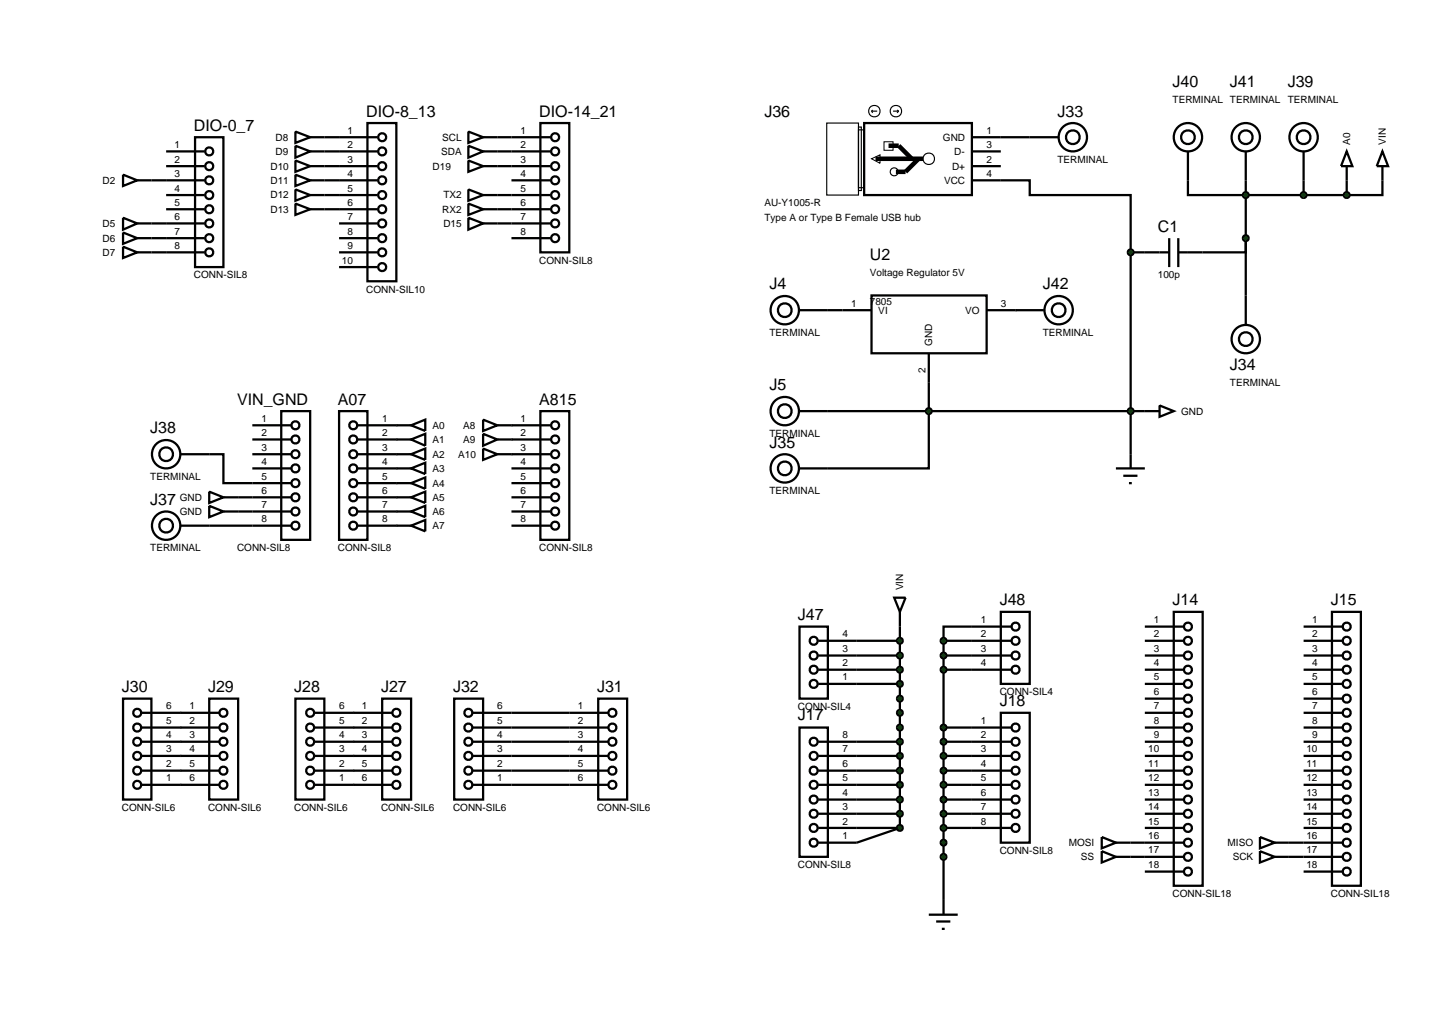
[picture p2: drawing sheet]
<svg xmlns="http://www.w3.org/2000/svg" width="257mm" height="180mm" viewBox="0 0 257 180" stroke-linecap="round" stroke-linejoin="round" font-family="sans-serif">
<g fill="none" stroke="#000" stroke-width=".4">
<path d="M26.7 31.8h9.4M26.7 39.4h9.4M29.3 36.9h6.8M29.3 34.4h6.8M29.3 29.3h6.8M29.3 26.7h6.8M34.4 24.2h5v22.9h-5zM52.1 35.9l2.6 1-2.6 1zM52.1 33.4l2.6 1-2.6 1zM52.1 30.8l2.6 1-2.6 1zM54.7 36.9h11.9M54.7 34.4h11.9"/>
<path d="M54.7 31.8h11.9M57.2 29.3h9.4M57.2 26.7h9.4M57.2 24.2h9.4M59.8 39.4h6.8M64.8 21.7h5.1v27.9h-5.1zM87.7 36.9h9.4M87.7 34.4h9.4M87.7 29.3h9.4M87.7 26.7h9.4M87.7 24.2h9.4M87.7 39.4h9.4"/>
<path d="M90.2 31.8h6.9M95.3 21.7h5.1v22.8h-5.1zM176.5 31.8h5.1v2.6h17.8v10.1M176.5 24.2h5.1M209.5 31.8v2.6h28M219.7 31.8v20.3M229.9 31.8v2.6M237.5 31.8v2.6M243.8 31.8v2.6h-6.3M26.7 44.5h9.4M26.7 42h9.4M59.8 44.5h6.8"/>
<path d="M59.8 42h6.8M59.8 47.1h6.8M90.2 42h6.9M146 54.7h2.6M199.4 44.5h2.5M199.4 44.5v35.6M219.7 42v2.5h-7.6M44.5 75h6.9M44.5 77.5h6.9M49.6 72.5h5.1v22.7h-5.1zM59.8 72.5h5v22.7h-5zM63.1 75h6.8"/>
<path d="M63.1 77.5h9.4M72.5 77.5l2.5-1v2.1zM85.2 74l2.5 1-2.5 1zM85.2 76.5l2.5 1-2.5 1.1zM85.2 79.1l2.5 1-2.5 1zM87.7 75h9.4M87.7 77.5h9.4M95.3 72.5h5.1v22.7h-5.1zM146 72.5h55.9M163.8 67.4v15.2h-17.8M36.9 80.1h2.5v5.1h12M36.9 86.7l2.5 1-2.5 1z"/>
<path d="M36.9 89.2l2.5 1-2.5 1zM36.9 92.7h14.5M39.4 87.7h12M39.4 90.2h12M44.5 80.1h6.9M44.5 82.6h6.9M63.1 87.7h9.4M63.1 90.2h9.4M63.1 92.7h9.4M63.1 80.1h9.4M63.1 82.6h9.4M63.1 85.2h9.4"/>
<path d="M72.5 85.2l2.5-1v2zM72.5 82.6l2.5-1v2zM72.5 80.1l2.5-1v2zM72.5 87.7l2.5-1v2zM72.5 90.2l2.5-1v2zM72.5 92.7l2.5-1v2zM87.7 80.1h9.4M90.2 87.7h6.9M90.2 90.2h6.9M90.2 92.7h6.9M90.2 82.6h6.9M90.2 85.2h6.9"/>
<path d="M151.1 118.1h7.6M151.1 115.6h7.6M151.1 113h7.6M158.7 110.5v35.5M166.4 113v45.7M166.4 118.1h5M166.4 115.6h5M166.4 113h5M171.4 110.5h-5v2.5M201.9 118.1h6.9M201.9 115.6h6.9M201.9 113h6.9"/>
<path d="M201.9 110.5h6.9M207 107.9h5.1v48.3h-5.1zM229.9 118.1h6.8M229.9 115.6h6.8M229.9 113h6.8M229.9 110.5h6.8M234.9 107.9h5.1v48.3h-5.1zM90.2 138.4h10.2M90.2 135.9h10.2M90.2 133.3h10.2M90.2 130.8h10.2M90.2 128.3h10.2"/>
<path d="M90.2 125.7h10.2M151.1 138.4h7.6M151.1 135.9h7.6M151.1 133.3h7.6M151.1 130.8h7.6M151.1 120.6h7.6M166.4 138.4h5M166.4 135.9h5M166.4 133.3h5M166.4 130.8h5M166.4 128.3h5M201.9 138.4h6.9"/>
<path d="M201.9 135.9h6.9M201.9 133.3h6.9M201.9 130.8h6.9M201.9 128.3h6.9M201.9 125.7h6.9M201.9 120.6h6.9M201.9 123.2h6.9M229.9 138.4h6.8M229.9 135.9h6.8M229.9 133.3h6.8M229.9 130.8h6.8M229.9 128.3h6.8"/>
<path d="M229.9 125.7h6.8M229.9 120.6h6.8M229.9 123.2h6.8M151.1 146h7.6M151.1 143.5h7.6M151.1 141h7.6M158.7 146l-7.6 2.6M166.4 146h5M166.4 143.5h5M166.4 141h5M199.4 148.6h9.4M199.4 151.1h9.4"/>
<path d="M201.9 146h6.9M201.9 143.5h6.9M201.9 141h6.9M201.9 153.7h6.9M227.3 148.6h9.4M227.3 151.1h9.4M229.9 146h6.8M229.9 143.5h6.8M229.9 141h6.8M229.9 153.7h6.8"/>
<circle cx="36.9" cy="26.7" r=".7"/>
<circle cx="36.9" cy="29.3" r=".7"/>
<circle cx="36.9" cy="39.4" r=".7"/>
<circle cx="36.9" cy="36.9" r=".7"/>
<circle cx="36.9" cy="34.4" r=".7"/>
<circle cx="36.9" cy="31.8" r=".7"/>
<circle cx="67.4" cy="39.4" r=".7"/>
<circle cx="67.4" cy="29.3" r=".7"/>
<circle cx="67.4" cy="26.7" r=".7"/>
<circle cx="67.4" cy="36.9" r=".7"/>
<circle cx="67.4" cy="24.2" r=".7"/>
<circle cx="67.4" cy="34.4" r=".7"/>
<circle cx="67.4" cy="31.8" r=".7"/>
<circle cx="97.9" cy="39.4" r=".7"/>
<circle cx="97.9" cy="29.3" r=".7"/>
<circle cx="97.9" cy="26.7" r=".7"/>
<circle cx="97.9" cy="24.2" r=".7"/>
<circle cx="97.9" cy="36.9" r=".7"/>
<circle cx="97.9" cy="34.4" r=".7"/>
<circle cx="97.9" cy="31.8" r=".7"/>
<circle cx="36.9" cy="42" r=".7"/>
<circle cx="36.9" cy="44.5" r=".7"/>
<circle cx="67.4" cy="42" r=".7"/>
<circle cx="67.4" cy="47.1" r=".7"/>
<circle cx="67.4" cy="44.5" r=".7"/>
<circle cx="97.9" cy="42" r=".7"/>
<circle cx="52.1" cy="77.5" r=".7"/>
<circle cx="52.1" cy="75" r=".7"/>
<circle cx="62.3" cy="77.5" r=".7"/>
<circle cx="62.3" cy="75" r=".7"/>
<circle cx="97.9" cy="77.5" r=".7"/>
<circle cx="97.9" cy="75" r=".7"/>
<circle cx="52.1" cy="90.2" r=".7"/>
<circle cx="52.1" cy="80.1" r=".7"/>
<circle cx="52.1" cy="92.7" r=".7"/>
<circle cx="52.1" cy="87.7" r=".7"/>
<circle cx="52.1" cy="85.2" r=".7"/>
<circle cx="52.1" cy="82.6" r=".7"/>
<circle cx="62.3" cy="90.2" r=".7"/>
<circle cx="62.3" cy="80.1" r=".7"/>
<circle cx="62.3" cy="92.7" r=".7"/>
<circle cx="62.3" cy="87.7" r=".7"/>
<circle cx="62.3" cy="85.2" r=".7"/>
<circle cx="62.3" cy="82.6" r=".7"/>
<circle cx="97.9" cy="90.2" r=".7"/>
<circle cx="97.9" cy="80.1" r=".7"/>
<circle cx="97.9" cy="92.7" r=".7"/>
<circle cx="97.9" cy="87.7" r=".7"/>
<circle cx="97.9" cy="85.2" r=".7"/>
<circle cx="97.9" cy="82.6" r=".7"/>
<circle cx="209.5" cy="113" r=".7"/>
<circle cx="209.5" cy="115.6" r=".7"/>
<circle cx="209.5" cy="118.1" r=".7"/>
<circle cx="209.5" cy="110.5" r=".7"/>
<circle cx="237.5" cy="113" r=".7"/>
<circle cx="237.5" cy="115.6" r=".7"/>
<circle cx="237.5" cy="118.1" r=".7"/>
<circle cx="237.5" cy="110.5" r=".7"/>
<circle cx="209.5" cy="120.6" r=".7"/>
<circle cx="209.5" cy="133.3" r=".7"/>
<circle cx="209.5" cy="125.7" r=".7"/>
<circle cx="209.5" cy="138.4" r=".7"/>
<circle cx="209.5" cy="128.3" r=".7"/>
<circle cx="209.5" cy="130.8" r=".7"/>
<circle cx="209.5" cy="135.9" r=".7"/>
<circle cx="209.5" cy="123.2" r=".7"/>
<circle cx="237.5" cy="120.6" r=".7"/>
<circle cx="237.5" cy="133.3" r=".7"/>
<circle cx="237.5" cy="125.7" r=".7"/>
<circle cx="237.5" cy="138.4" r=".7"/>
<circle cx="237.5" cy="128.3" r=".7"/>
<circle cx="237.5" cy="130.8" r=".7"/>
<circle cx="237.5" cy="135.9" r=".7"/>
<circle cx="237.5" cy="123.2" r=".7"/>
<circle cx="209.5" cy="153.7" r=".7"/>
<circle cx="209.5" cy="141" r=".7"/>
<circle cx="209.5" cy="151.1" r=".7"/>
<circle cx="209.5" cy="146" r=".7"/>
<circle cx="209.5" cy="143.5" r=".7"/>
<circle cx="209.5" cy="148.6" r=".7"/>
<circle cx="237.5" cy="141" r=".7"/>
<circle cx="237.5" cy="153.7" r=".7"/>
<circle cx="237.5" cy="151.1" r=".7"/>
<circle cx="237.5" cy="146" r=".7"/>
<circle cx="237.5" cy="143.5" r=".7"/>
<circle cx="237.5" cy="148.6" r=".7"/>
</g>
<g fill="#004000" stroke="#000" stroke-width=".4">
<path d="M158.4 135.5l.3-.1-.5 .5zM158.7 135.4l.3 .1 .2 .4zM159.2 135.9l-.2 .4-.3 .1zM158.2 135.9l.5 .5-.4-.2z"/>
<path d="M158.4 132.9l.3-.1-.5 .5zM158.7 132.8l.3 .1 .2 .4zM158.7 133.8l.5-.5-.2 .4zM158.2 133.3l.5 .5-.4-.2z"/>
<path d="M158.4 130.4l.3-.1-.5 .5zM158.7 130.3l.3 .1 .2 .4zM158.7 131.3l.5-.5-.2 .4zM158.2 130.8l.5 .5-.3-.1z"/>
<path d="M158.4 127.9l.3-.1-.5 .5zM158.7 127.8l.3 .1 .2 .4zM158.7 128.8l.5-.5-.2 .4zM158.2 128.3l.5 .5-.3-.1z"/>
<path d="M158.3 125.4l.4-.2-.5 .5zM158.7 125.2l.4 .2 .1 .3zM158.7 126.2l.5-.5-.2 .4zM158.2 125.7l.5 .5-.3-.1z"/>
<path d="M158.4 122.8l.3-.1-.5 .5zM158.7 122.7l.3 .1 .2 .4zM159.2 123.2l-.2 .4-.3 .1zM158.2 123.2l.5 .5-.4-.2z"/>
<path d="M166.1 130.4l.3-.1-.5 .5zM166.4 130.3l.4 .2 .1 .3zM166.9 130.8l-.2 .4-.3 .1zM165.9 130.8l.5 .5-.3-.1z"/>
<path d="M166.1 132.9l.3-.1-.5 .5zM166.4 132.8l.3 .1 .2 .4zM166.9 133.3l-.1 .3-.4 .2zM165.9 133.3l.5 .5-.4-.2z"/>
<path d="M166.1 135.5l.3-.1-.5 .5zM166.4 135.4l.3 .1 .2 .4zM166.9 135.9l-.1 .3-.4 .2zM165.9 135.9l.5 .5-.4-.2z"/>
<path d="M166 138.1l.4-.2-.5 .5zM166.4 137.9l.4 .2 .1 .3zM166.9 138.4l-.2 .4-.3 .1zM165.9 138.4l.5 .5-.3-.1z"/>
<path d="M166.1 140.6l.3-.1-.5 .5zM166.4 140.5l.3 .1 .2 .4zM166.9 141l-.2 .4-.3 .1zM165.9 141l.5 .5-.3-.1z"/>
<path d="M166.1 143.1l.3-.1-.5 .5zM166.4 143l.4 .2 .1 .3zM166.9 143.5l-.2 .4-.3 .1zM165.9 143.5l.5 .5-.3-.1z"/>
</g>
<g fill="#004000">
<path d="M158.7 135.4l.5 .5-.5 .5-.5-.5z"/>
<path d="M158.7 132.8l.5 .5-.5 .5-.5-.5z"/>
<path d="M158.7 130.3l.5 .5-.5 .5-.5-.5z"/>
<path d="M158.7 127.8l.5 .5-.5 .5-.5-.5z"/>
<path d="M158.7 125.2l.5 .5-.5 .5-.5-.5z"/>
<path d="M158.7 122.7l.5 .5-.5 .5-.5-.5z"/>
<path d="M166.4 130.3l.5 .5-.5 .5-.5-.5z"/>
<path d="M166.4 132.8l.5 .5-.5 .5-.5-.5z"/>
<path d="M166.4 135.4l.5 .5-.5 .5-.5-.5z"/>
<path d="M166.4 137.9l.5 .5-.5 .5-.5-.5z"/>
<path d="M166.4 140.5l.5 .5-.5 .5-.5-.5z"/>
<path d="M166.4 143l.5 .5-.5 .5-.5-.5z"/>
</g>
<g fill="none" stroke="#000" stroke-width=".4">
<path d="M21.7 38.4l2.5 1-2.5 1.1zM21.7 30.8l2.5 1-2.5 1zM24.2 39.4h2.5M24.2 31.8h2.5M52.1 28.3l2.6 1-2.6 1zM52.1 25.7l2.6 1-2.6 1.1zM52.1 23.2l2.6 1-2.6 1zM54.7 29.3h2.5M54.7 26.7h2.5M54.7 24.2h2.5M82.6 23.2l2.6 1-2.6 1zM82.6 25.7l2.6 1-2.6 1.1z"/>
<path d="M82.6 33.4l2.6 1-2.6 1zM82.6 35.9l2.6 1-2.6 1zM82.6 28.3l2.6 1-2.6 1zM82.6 38.4l2.6 1-2.6 1.1zM85.2 29.3h2.5M85.2 26.7h2.5M85.2 24.2h2.5M85.2 34.4h2.5M85.2 36.9h2.5M85.2 39.4h2.5M21.7 43.5l2.5 1-2.5 1zM21.7 41l2.5 1-2.5 1z"/>
<path d="M24.2 44.5h2.5M24.2 42h2.5M69.9 75h2.6M72.5 75l2.5-1v2zM31.8 92.7h5.1M31.8 80.1h5.1M157.7 105.4h2l-1 2.5zM158.7 107.9v2.6M21.7 123.2h5v17.8h-5zM25 125.7h13.7M25 128.3h13.7M25 130.8h13.7"/>
<path d="M25 133.3h13.7M25 135.9h13.7M25 138.4h13.7M36.9 123.2h5.1v17.8h-5.1zM52.1 123.2h5.1v17.8h-5.1zM55.5 125.7h13.7M55.5 128.3h13.7M55.5 130.8h13.7M55.5 133.3h13.7M55.5 135.9h13.7M55.5 138.4h13.7M67.4 123.2h5.1v17.8h-5.1z"/>
<path d="M80.1 123.2h5.1v17.8h-5.1zM83.4 125.7h6.8M83.4 128.3h6.8M83.4 130.8h6.8M83.4 133.3h6.8M83.4 135.9h6.8M83.4 138.4h6.8M100.4 125.7h6.9M100.4 128.3h6.9M100.4 130.8h6.9M100.4 133.3h6.9M100.4 135.9h6.9"/>
<path d="M100.4 138.4h6.9M105.5 123.2h5.1v17.8h-5.1zM166.4 158.7v2.6M194.3 147.6l2.5 1-2.5 1zM194.3 150.1l2.5 1-2.5 1zM196.8 148.6h2.6M196.8 151.1h2.6M222.2 147.6l2.6 1-2.6 1zM222.2 150.1l2.6 1-2.6 1zM224.8 148.6h2.5M224.8 151.1h2.5M163.8 161.3h5.1"/>
<path d="M165.1 162.5h2.5M166.1 163.8h.5"/>
<circle cx="29.3" cy="80.1" r="2.51"/>
<circle cx="29.3" cy="92.7" r="2.51"/>
<circle cx="29.3" cy="92.7" r="1.21"/>
<circle cx="29.3" cy="80.1" r="1.21"/>
<circle cx="24.2" cy="133.3" r=".7"/>
<circle cx="24.2" cy="125.7" r=".7"/>
<circle cx="24.2" cy="138.4" r=".7"/>
<circle cx="24.2" cy="128.3" r=".7"/>
<circle cx="24.2" cy="130.8" r=".7"/>
<circle cx="24.2" cy="135.9" r=".7"/>
<circle cx="39.4" cy="125.7" r=".7"/>
<circle cx="39.4" cy="133.3" r=".7"/>
<circle cx="39.4" cy="138.4" r=".7"/>
<circle cx="39.4" cy="128.3" r=".7"/>
<circle cx="39.4" cy="130.8" r=".7"/>
<circle cx="39.4" cy="135.9" r=".7"/>
<circle cx="54.7" cy="133.3" r=".7"/>
<circle cx="54.7" cy="125.7" r=".7"/>
<circle cx="54.7" cy="138.4" r=".7"/>
<circle cx="54.7" cy="128.3" r=".7"/>
<circle cx="54.7" cy="130.8" r=".7"/>
<circle cx="54.7" cy="135.9" r=".7"/>
<circle cx="69.9" cy="133.3" r=".7"/>
<circle cx="69.9" cy="125.7" r=".7"/>
<circle cx="69.9" cy="138.4" r=".7"/>
<circle cx="69.9" cy="128.3" r=".7"/>
<circle cx="69.9" cy="130.8" r=".7"/>
<circle cx="69.9" cy="135.9" r=".7"/>
<circle cx="82.6" cy="125.7" r=".7"/>
<circle cx="82.6" cy="133.3" r=".7"/>
<circle cx="82.6" cy="138.4" r=".7"/>
<circle cx="82.6" cy="128.3" r=".7"/>
<circle cx="82.6" cy="130.8" r=".7"/>
<circle cx="82.6" cy="135.9" r=".7"/>
<circle cx="108" cy="125.7" r=".7"/>
<circle cx="108" cy="133.3" r=".7"/>
<circle cx="108" cy="138.4" r=".7"/>
<circle cx="108" cy="128.3" r=".7"/>
<circle cx="108" cy="130.8" r=".7"/>
<circle cx="108" cy="135.9" r=".7"/>
</g>
<g fill="#004000" stroke="#000" stroke-width=".4">
<path d="M158.3 138.1l.4-.2-.5 .5zM158.7 137.9l.4 .2 .1 .3zM158.7 138.9l.5-.5-.2 .4zM158.2 138.4l.5 .5-.3-.1z"/>
<path d="M158.4 140.6l.3-.1-.5 .5zM158.7 140.5l.3 .1 .2 .4zM158.7 141.5l.5-.5-.2 .4zM158.2 141l.5 .5-.3-.1z"/>
<path d="M158.4 145.6l.3-.1-.5 .5zM158.7 145.5l.3 .1 .2 .4zM159.2 146l-.2 .4-.3 .1zM158.2 146l.5 .5-.4-.2z"/>
<path d="M158.4 143.1l.3-.1-.5 .5zM158.7 143l.3 .1 .2 .4zM158.7 144l.5-.5-.2 .4zM158.2 143.5l.5 .5-.3-.1z"/>
<path d="M166.1 145.6l.3-.1-.5 .5zM166.4 145.5l.3 .1 .2 .4zM166.9 146l-.1 .3-.4 .2zM165.9 146l.5 .5-.4-.2z"/>
<path d="M166.1 148.2l.3-.1-.5 .5zM166.4 148.1l.3 .1 .2 .4zM166.9 148.6l-.1 .3-.4 .2zM165.9 148.6l.5 .5-.4-.2z"/>
<path d="M166 150.8l.4-.2-.5 .5zM166.4 150.6l.4 .2 .1 .3zM166.9 151.1l-.2 .4-.3 .1zM165.9 151.1l.5 .5-.3-.1z"/>
</g>
<g fill="#004000">
<path d="M158.7 137.9l.5 .5-.5 .5-.5-.5z"/>
<path d="M158.7 140.5l.5 .5-.5 .5-.5-.5z"/>
<path d="M158.7 145.5l.5 .5-.5 .5-.5-.5z"/>
<path d="M158.7 143l.5 .5-.5 .5-.5-.5z"/>
<path d="M166.4 145.5l.5 .5-.5 .5-.5-.5z"/>
<path d="M166.4 148.1l.5 .5-.5 .5-.5-.5z"/>
<path d="M166.4 150.6l.5 .5-.5 .5-.5-.5z"/>
</g>
<g fill="none" stroke="#000" stroke-width=".4">
<path d="M141 110.5h5v12.7h-5zM144.3 118.1h6.8M144.3 115.6h6.8M144.3 113h6.8M171.4 118.1h6.9M171.4 115.6h6.9M171.4 113h6.9M171.4 110.5h6.9M176.5 107.9h5.1v12.7h-5.1zM141 128.3h5v22.8h-5zM144.3 138.4h6.8M144.3 135.9h6.8"/>
<path d="M144.3 133.3h6.8M144.3 130.8h6.8M144.3 120.6h6.8M171.4 138.4h6.9M171.4 135.9h6.9M171.4 133.3h6.9M171.4 130.8h6.9M171.4 128.3h6.9M176.5 125.7h5.1v22.9h-5.1zM144.3 148.6h6.8M144.3 146h6.8M144.3 143.5h6.8"/>
<path d="M144.3 141h6.8M171.4 146h6.9M171.4 143.5h6.9M171.4 141h6.9"/>
<circle cx="143.5" cy="113" r=".7"/>
<circle cx="143.5" cy="115.6" r=".7"/>
<circle cx="143.5" cy="118.1" r=".7"/>
<circle cx="179.1" cy="113" r=".7"/>
<circle cx="179.1" cy="115.6" r=".7"/>
<circle cx="179.1" cy="118.1" r=".7"/>
<circle cx="179.1" cy="110.5" r=".7"/>
<circle cx="143.5" cy="133.3" r=".7"/>
<circle cx="143.5" cy="120.6" r=".7"/>
<circle cx="143.5" cy="138.4" r=".7"/>
<circle cx="143.5" cy="130.8" r=".7"/>
<circle cx="143.5" cy="135.9" r=".7"/>
<circle cx="179.1" cy="133.3" r=".7"/>
<circle cx="179.1" cy="138.4" r=".7"/>
<circle cx="179.1" cy="128.3" r=".7"/>
<circle cx="179.1" cy="130.8" r=".7"/>
<circle cx="179.1" cy="135.9" r=".7"/>
<circle cx="143.5" cy="141" r=".7"/>
<circle cx="143.5" cy="146" r=".7"/>
<circle cx="143.5" cy="143.5" r=".7"/>
<circle cx="143.5" cy="148.6" r=".7"/>
<circle cx="179.1" cy="141" r=".7"/>
<circle cx="179.1" cy="146" r=".7"/>
<circle cx="179.1" cy="143.5" r=".7"/>
</g>
<g fill="#004000" stroke="#000" stroke-width=".4">
<path d="M166.1 127.9l.3-.1-.5 .5zM166.4 127.8l.3 .1 .2 .4zM166.4 128.8l.5-.5-.2 .4zM165.9 128.3l.5 .5-.3-.1z"/>
<path d="M166.1 117.7l.3-.1-.5 .5zM166.4 117.6l.4 .2 .1 .3zM166.9 118.1l-.2 .4-.3 .1zM165.9 118.1l.5 .5-.3-.1z"/>
<path d="M166.1 115.2l.3-.1-.5 .5zM166.4 115.1l.3 .1 .2 .4zM166.9 115.6l-.2 .4-.3 .1zM165.9 115.6l.5 .5-.3-.1z"/>
<path d="M166 112.7l.4-.2-.5 .5zM166.4 112.5l.4 .2 .1 .3zM166.4 113.5l.5-.5-.2 .4zM165.9 113l.5 .5-.3-.1z"/>
<path d="M158.3 112.7l.4-.2-.5 .5zM158.7 112.5l.4 .2 .1 .3zM158.7 113.5l.5-.5-.2 .4zM158.2 113l.5 .5-.3-.1z"/>
<path d="M158.4 115.2l.3-.1-.5 .5zM158.7 115.1l.3 .1 .2 .4zM158.7 116.1l.5-.5-.2 .4zM158.2 115.6l.5 .5-.3-.1z"/>
<path d="M158.4 117.7l.3-.1-.5 .5zM158.7 117.6l.3 .1 .2 .4zM158.7 118.6l.5-.5-.2 .4zM158.2 118.1l.5 .5-.3-.1z"/>
<path d="M158.4 120.2l.3-.1-.5 .5zM158.7 120.1l.3 .1 .2 .4zM159.2 120.6l-.2 .4-.3 .1zM158.2 120.6l.5 .5-.4-.2z"/>
</g>
<g fill="#004000">
<path d="M166.4 127.8l.5 .5-.5 .5-.5-.5z"/>
<path d="M166.4 117.6l.5 .5-.5 .5-.5-.5z"/>
<path d="M166.4 115.1l.5 .5-.5 .5-.5-.5z"/>
<path d="M166.4 112.5l.5 .5-.5 .5-.5-.5z"/>
<path d="M158.7 112.5l.5 .5-.5 .5-.5-.5z"/>
<path d="M158.7 115.1l.5 .5-.5 .5-.5-.5z"/>
<path d="M158.7 117.6l.5 .5-.5 .5-.5-.5z"/>
<path d="M158.7 120.1l.5 .5-.5 .5-.5-.5z"/>
</g>
<g fill="none" stroke="#000" stroke-width=".4">
<path d="M237.5 26.7l1 2.6h-2zM237.5 29.3v2.5M243.8 26.7l1 2.6h-2zM243.8 29.3v2.5M141 54.7h5M148.6 54.7h5.1M153.7 52.1h20.3v10.2h-20.3zM174 54.7h5.1M201.9 44.5h4.3M206.2 42v5.1M207.8 42v5.1M207.8 44.5h4.3"/>
<path d="M219.7 52.1v5.1M141 72.5h5M163.8 62.3v5.1M201.9 72.5h2.6M204.5 71.5l2.5 1-2.5 1zM141 82.6h5"/>
<circle cx="138.4" cy="54.7" r="2.51"/>
<circle cx="138.4" cy="54.7" r="1.21"/>
<circle cx="219.7" cy="59.8" r="2.51"/>
<circle cx="219.7" cy="59.8" r="1.21"/>
<circle cx="138.4" cy="72.5" r="2.51"/>
<circle cx="138.4" cy="72.5" r="1.21"/>
<circle cx="138.4" cy="82.6" r="2.51"/>
<circle cx="138.4" cy="82.6" r="1.21"/>
</g>
<path d="M237.2 34l.3-.1-.5 .5zM237.5 33.9l.4 .2 .1 .3zM237.5 34.9l.5-.5-.2 .4zM237 34.4l.5 .5-.4-.2z" fill="#004000" stroke="#000" stroke-width=".4"/>
<path d="M237.5 33.9l.5 .5-.5 .5-.5-.5z" fill="#004000"/>
<g fill="none" stroke="#000" stroke-width=".4">
<path d="M152.4 21.7h19v12.7h-19zM171.4 31.8h5.1M171.4 29.3h5.1M171.4 26.7h5.1M171.4 24.2h5.1M229.9 26.7v5.1M196.8 82.6h5.1M198.1 83.9h2.5M199.1 85.2h.5M199.4 80.1v2.5"/>
<circle cx="229.9" cy="24.2" r="2.51"/>
<circle cx="229.9" cy="24.2" r="1.21"/>
</g>
<g fill="none" stroke="#000" stroke-width=".2">
<path d="M153.7 19.6h1M153.7 19.6l.2 .3M153.9 19.4l-.2 .2M157.5 19.6h1M158.2 19.4l.3 .2M158.5 19.6l-.3 .3M145.8 21.7h5.6v12.7h-5.6zM151.4 22.9h1v10.2h-1zM151.4 22.4h.5v11.2h-.5z"/>
<circle cx="154.2" cy="19.6" r="1.01"/>
<circle cx="158" cy="19.6" r="1.01"/>
<circle cx="157.7" cy="30.3" r=".7"/>
<circle cx="163.8" cy="28" r="1.01"/>
</g>
<path d="M154.4 28h8.4M156.7 25.7h1.8l2.3 2.3M162 28l-2.3 2.3h-1.7" fill="none" stroke="#000" stroke-width=".8" stroke-linecap="butt"/>
<path d="M153.7 28l1.5-.7v1.5zM155.9 25h1.6v1.5h-1.6z" fill="none" stroke="#000" stroke-width=".18"/>
<path d="M229.6 34l.3-.1-.5 .5zM229.9 33.9l.4 .2 .1 .3zM230.4 34.4l-.1 .3-.4 .2zM229.4 34.4l.5 .5-.4-.2z" fill="#004000" stroke="#000" stroke-width=".4"/>
<path d="M229.9 33.9l.5 .5-.5 .5-.5-.5z" fill="#004000"/>
<g fill="none" stroke="#000" stroke-width=".4">
<path d="M181.6 24.2h5.1M209.5 26.7v5.1M219.7 26.7v5.1M179.1 54.7h5"/>
<circle cx="189.2" cy="24.2" r="2.51"/>
<circle cx="189.2" cy="24.2" r="1.21"/>
<circle cx="209.5" cy="24.2" r="2.51"/>
<circle cx="209.5" cy="24.2" r="1.21"/>
<circle cx="219.7" cy="24.2" r="2.51"/>
<circle cx="219.7" cy="24.2" r="1.21"/>
<circle cx="186.7" cy="54.7" r="2.51"/>
<circle cx="186.7" cy="54.7" r="1.21"/>
</g>
<g fill="#004000" stroke="#000" stroke-width=".4">
<path d="M163.5 72.1l.3-.1-.5 .5zM163.8 72l.4 .2 .1 .3zM164.3 72.5l-.1 .3-.4 .2zM163.3 72.5l.5 .5-.4-.2z"/>
<path d="M219.4 34l.3-.1-.5 .5zM219.7 33.9l.4 .2 .1 .3zM219.7 34.9l.5-.5-.1 .3zM219.2 34.4l.5 .5-.3-.1z"/>
<path d="M219.3 41.7l.4-.2-.5 .5zM219.7 41.5l.4 .2 .1 .3zM219.7 42.5l.5-.5-.1 .3zM219.2 42l.5 .5-.3-.1z"/>
<path d="M199.1 44.1l.3-.1-.5 .5zM199.4 44l.4 .2 .1 .3zM199.4 45l.5-.5-.2 .4zM198.9 44.5l.5 .5-.4-.2z"/>
<path d="M199.1 72.1l.3-.1-.5 .5zM199.4 72l.4 .2 .1 .3zM199.4 73l.5-.5-.2 .4zM198.9 72.5l.5 .5-.4-.2z"/>
</g>
<g fill="#004000">
<path d="M163.8 72l.5 .5-.5 .5-.5-.5z"/>
<path d="M219.7 33.9l.5 .5-.5 .5-.5-.5z"/>
<path d="M219.2 42l.5-.5 .5 .5-.5 .5z"/>
<path d="M199.4 44l.5 .5-.5 .5-.5-.5z"/>
<path d="M199.4 72l.5 .5-.5 .5-.5-.5z"/>
</g>
<g font-size="2.8">
<text x="206.8" y="15.4">J40</text>
<text x="216.9" y="15.4">J41</text>
<text x="227.1" y="15.4">J39</text>
<text x="34.2" y="23.1">DIO-0_7</text>
<text x="64.6" y="20.6">DIO-8_13</text>
<text x="95.1" y="20.6">DIO-14_21</text>
<text x="134.8" y="20.6">J36</text>
<text x="186.5" y="20.6">J33</text>
<text x="204.2" y="40.9">C1</text>
<text x="153.4" y="45.9">U2</text>
<text x="135.7" y="51">J4</text>
<text x="183.9" y="51">J42</text>
<text x="216.9" y="65.3">J34</text>
<text x="41.8" y="71.4">VIN_GND</text>
<text x="59.6" y="71.4">A07</text>
<text x="95.1" y="71.4">A815</text>
<text x="135.7" y="68.8">J5</text>
<text x="26.5" y="76.4">J38</text>
<text x="135.7" y="79">J35</text>
<text x="26.5" y="89.1">J37</text>
<text x="176.3" y="106.8">J48</text>
<text x="206.8" y="106.8">J14</text>
<text x="234.7" y="106.8">J15</text>
<text x="140.7" y="109.4">J47</text>
<text x="21.5" y="122.1">J30</text>
<text x="36.7" y="122.1">J29</text>
<text x="51.9" y="122.1">J28</text>
<text x="67.2" y="122.1">J27</text>
<text x="79.9" y="122.1">J32</text>
<text x="105.3" y="122.1">J31</text>
<text x="176.3" y="124.6">J18</text>
<text x="140.7" y="127.1">J17</text>
</g>
<g font-size="1.8">
<text x="61.3" y="23.6">1</text>
<text x="91.8" y="23.6">1</text>
<text x="174" y="23.6">1</text>
<text x="206.8" y="18.2">TERMINAL TERMINAL</text>
<text x="227.1" y="18.2">TERMINAL</text>
<text x="30.8" y="26.1">1</text>
<text x="30.8" y="28.7">2</text>
<text x="47.7" y="29.9">D10</text>
<text x="48.6" y="27.3">D9</text>
<text x="48.6" y="24.8">D8</text>
<text x="61.3" y="26.1">2</text>
<text x="61.3" y="28.7">3</text>
<text x="76.3" y="29.9">D19</text>
<text x="77.8" y="27.3">SDA</text>
<text x="78" y="24.8">SCL</text>
<text x="91.8" y="26.1">2</text>
<text x="91.8" y="28.7">3</text>
<text x="166.3" y="24.8">GND</text>
<text x="167.9" y="29.9">D+</text>
<text x="168.3" y="27.3">D-</text>
<text x="174" y="28.7">2</text>
<text x="174" y="26.1">3</text>
<text x="186.5" y="28.8">TERMINAL</text>
<text x="238.1" y="25.5" transform="rotate(-90 238.1 25.5)">A0</text>
<text x="244.4" y="25.5" transform="rotate(-90 244.4 25.5)">VIN</text>
<text x="18.1" y="32.4">D2</text>
<text x="30.8" y="31.2">3</text>
<text x="30.8" y="33.8">4</text>
<text x="47.7" y="35">D12</text>
<text x="47.7" y="32.4">D11</text>
<text x="61.3" y="31.2">4</text>
<text x="61.3" y="33.8">5</text>
<text x="78.2" y="35">TX2</text>
<text x="91.8" y="31.2">4</text>
<text x="91.8" y="33.8">5</text>
<text x="166.5" y="32.4">VCC</text>
<text x="174" y="31.2">4</text>
<text x="18.1" y="40">D5</text>
<text x="30.8" y="36.3">5</text>
<text x="30.8" y="38.8">6</text>
<text x="30.8" y="41.4">7</text>
<text x="47.7" y="37.5">D13</text>
<text x="61.3" y="36.3">6</text>
<text x="61.3" y="38.8">7</text>
<text x="61.3" y="41.4">8</text>
<text x="78" y="37.5">RX2</text>
<text x="78.2" y="40">D15</text>
<text x="91.8" y="36.3">6</text>
<text x="91.8" y="38.8">7</text>
<text x="91.8" y="41.4">8</text>
<text x="134.8" y="36.4">AU-Y1005-R</text>
<text x="134.8" y="38.9">Type A or Type B Female USB hub</text>
<text x="18.1" y="45.1">D7</text>
<text x="18.1" y="42.6">D6</text>
<text x="30.8" y="43.9">8</text>
<text x="60.3" y="46.5">10</text>
<text x="61.3" y="43.9">9</text>
<text x="95.1" y="46.5">CONN-SIL8</text>
<text x="34.2" y="49.1">CONN-SIL8</text>
<text x="64.6" y="51.6">CONN-SIL10</text>
<text x="153.4" y="48.7">Voltage Regulator 5V</text>
<text x="153.4" y="53.7">7805</text>
<text x="204.2" y="49.1">100p</text>
<text x="135.7" y="59.2">TERMINAL</text>
<text x="150.1" y="54.1">1</text>
<text x="154.9" y="55.3">VI</text>
<text x="170.2" y="55.3">VO</text>
<text x="176.5" y="54.1">3</text>
<text x="183.9" y="59.2">TERMINAL</text>
<text x="163.2" y="65.8" transform="rotate(-90 163.2 65.8)">2</text>
<text x="164.4" y="61" transform="rotate(-90 164.4 61)">GND</text>
<text x="216.9" y="68.1">TERMINAL</text>
<text x="46.1" y="74.4">1</text>
<text x="46.1" y="76.9">2</text>
<text x="67.4" y="74.4">1</text>
<text x="67.4" y="76.9">2</text>
<text x="76.3" y="75.6">A0</text>
<text x="81.7" y="75.6">A8</text>
<text x="91.8" y="74.4">1</text>
<text x="91.8" y="76.9">2</text>
<text x="135.7" y="77">TERMINAL</text>
<text x="208.3" y="73.1">GND</text>
<text x="46.1" y="79.5">3</text>
<text x="46.1" y="82">4</text>
<text x="67.4" y="79.5">3</text>
<text x="67.4" y="82">4</text>
<text x="76.3" y="78.1">A1</text>
<text x="76.3" y="83.2">A3</text>
<text x="76.3" y="80.7">A2</text>
<text x="80.8" y="80.7">A10</text>
<text x="81.7" y="78.1">A9</text>
<text x="91.8" y="79.5">3</text>
<text x="91.8" y="82">4</text>
<text x="26.5" y="84.6">TERMINAL</text>
<text x="31.7" y="88.3">GND</text>
<text x="46.1" y="84.6">5</text>
<text x="46.1" y="87.1">6</text>
<text x="46.1" y="89.6">7</text>
<text x="67.4" y="84.6">5</text>
<text x="67.4" y="87.1">6</text>
<text x="67.4" y="89.6">7</text>
<text x="76.3" y="85.8">A4</text>
<text x="76.3" y="88.3">A5</text>
<text x="91.8" y="84.6">5</text>
<text x="91.8" y="87.1">6</text>
<text x="91.8" y="89.6">7</text>
<text x="135.7" y="87.2">TERMINAL</text>
<text x="31.7" y="90.8">GND</text>
<text x="46.1" y="92.1">8</text>
<text x="67.4" y="92.1">8</text>
<text x="76.3" y="90.8">A6</text>
<text x="76.3" y="93.3">A7</text>
<text x="91.8" y="92.1">8</text>
<text x="26.5" y="97.2">TERMINAL</text>
<text x="41.8" y="97.2">CONN-SIL8</text>
<text x="59.6" y="97.2">CONN-SIL8</text>
<text x="95.1" y="97.2">CONN-SIL8</text>
<text x="159.3" y="104.1" transform="rotate(-90 159.3 104.1)">VIN</text>
<text x="148.6" y="112.4">4</text>
<text x="173" y="109.9">1</text>
<text x="173" y="112.4">2</text>
<text x="203.5" y="109.9">1</text>
<text x="203.5" y="112.4">2</text>
<text x="231.4" y="109.9">1</text>
<text x="231.4" y="112.4">2</text>
<text x="148.6" y="120">1</text>
<text x="148.6" y="117.5">2</text>
<text x="148.6" y="115">3</text>
<text x="173" y="115">3</text>
<text x="173" y="117.5">4</text>
<text x="203.5" y="115">3</text>
<text x="203.5" y="117.5">4</text>
<text x="203.5" y="120">5</text>
<text x="231.4" y="115">3</text>
<text x="231.4" y="117.5">4</text>
<text x="231.4" y="120">5</text>
<text x="29.3" y="125.1">6</text>
<text x="33.4" y="125.1">1</text>
<text x="59.8" y="125.1">6</text>
<text x="63.8" y="125.1">1</text>
<text x="87.7" y="125.1">6</text>
<text x="101.9" y="125.1">1</text>
<text x="140.7" y="125.2">CONN-SIL4</text>
<text x="176.3" y="122.6">CONN-SIL4</text>
<text x="203.5" y="122.6">6</text>
<text x="203.5" y="125.1">7</text>
<text x="231.4" y="122.6">6</text>
<text x="231.4" y="125.1">7</text>
<text x="29.3" y="130.2">4</text>
<text x="29.3" y="127.7">5</text>
<text x="33.4" y="127.7">2</text>
<text x="33.4" y="130.2">3</text>
<text x="59.8" y="130.2">4</text>
<text x="59.8" y="127.7">5</text>
<text x="63.8" y="127.7">2</text>
<text x="63.8" y="130.2">3</text>
<text x="87.7" y="130.2">4</text>
<text x="87.7" y="127.7">5</text>
<text x="101.9" y="127.7">2</text>
<text x="101.9" y="130.2">3</text>
<text x="148.6" y="130.2">8</text>
<text x="173" y="127.7">1</text>
<text x="173" y="130.2">2</text>
<text x="203.5" y="127.7">8</text>
<text x="203.5" y="130.2">9</text>
<text x="231.4" y="127.7">8</text>
<text x="231.4" y="130.2">9</text>
<text x="29.3" y="137.8">1</text>
<text x="29.3" y="135.3">2</text>
<text x="29.3" y="132.7">3</text>
<text x="33.4" y="132.7">4</text>
<text x="33.4" y="135.3">5</text>
<text x="33.4" y="137.8">6</text>
<text x="59.8" y="137.8">1</text>
<text x="59.8" y="135.3">2</text>
<text x="59.8" y="132.7">3</text>
<text x="63.8" y="132.7">4</text>
<text x="63.8" y="135.3">5</text>
<text x="63.8" y="137.8">6</text>
<text x="87.7" y="137.8">1</text>
<text x="87.7" y="135.3">2</text>
<text x="87.7" y="132.7">3</text>
<text x="101.9" y="132.7">4</text>
<text x="101.9" y="135.3">5</text>
<text x="101.9" y="137.8">6</text>
<text x="148.6" y="137.8">5</text>
<text x="148.6" y="135.3">6</text>
<text x="148.6" y="132.7">7</text>
<text x="173" y="132.7">3</text>
<text x="173" y="135.3">4</text>
<text x="173" y="137.8">5</text>
<text x="202.5" y="132.7">10</text>
<text x="202.5" y="135.3">11</text>
<text x="202.5" y="137.8">12</text>
<text x="230.4" y="132.7">10</text>
<text x="230.4" y="135.3">11</text>
<text x="230.4" y="137.8">12</text>
<text x="21.5" y="143">CONN-SIL6</text>
<text x="36.7" y="143">CONN-SIL6</text>
<text x="51.9" y="143">CONN-SIL6</text>
<text x="67.2" y="143">CONN-SIL6</text>
<text x="79.9" y="143">CONN-SIL6</text>
<text x="105.3" y="143">CONN-SIL6</text>
<text x="148.6" y="142.9">3</text>
<text x="148.6" y="140.4">4</text>
<text x="173" y="140.4">6</text>
<text x="173" y="142.9">7</text>
<text x="202.5" y="140.4">13</text>
<text x="202.5" y="142.9">14</text>
<text x="230.4" y="140.4">13</text>
<text x="230.4" y="142.9">14</text>
<text x="148.6" y="148">1</text>
<text x="148.6" y="145.4">2</text>
<text x="173" y="145.4">8</text>
<text x="188.5" y="149.2">MOSI</text>
<text x="202.5" y="145.4">15</text>
<text x="202.5" y="148">16</text>
<text x="216.5" y="149.2">MISO</text>
<text x="230.4" y="145.4">15</text>
<text x="230.4" y="148">16</text>
<text x="140.7" y="153.1">CONN-SIL8</text>
<text x="176.3" y="150.6">CONN-SIL8</text>
<text x="190.6" y="151.7">SS</text>
<text x="202.5" y="150.5">17</text>
<text x="202.5" y="153.1">18</text>
<text x="217.4" y="151.7">SCK</text>
<text x="230.4" y="150.5">17</text>
<text x="230.4" y="153.1">18</text>
<text x="206.8" y="158.2">CONN-SIL18</text>
<text x="234.7" y="158.2">CONN-SIL18</text>
</g>
</svg>
